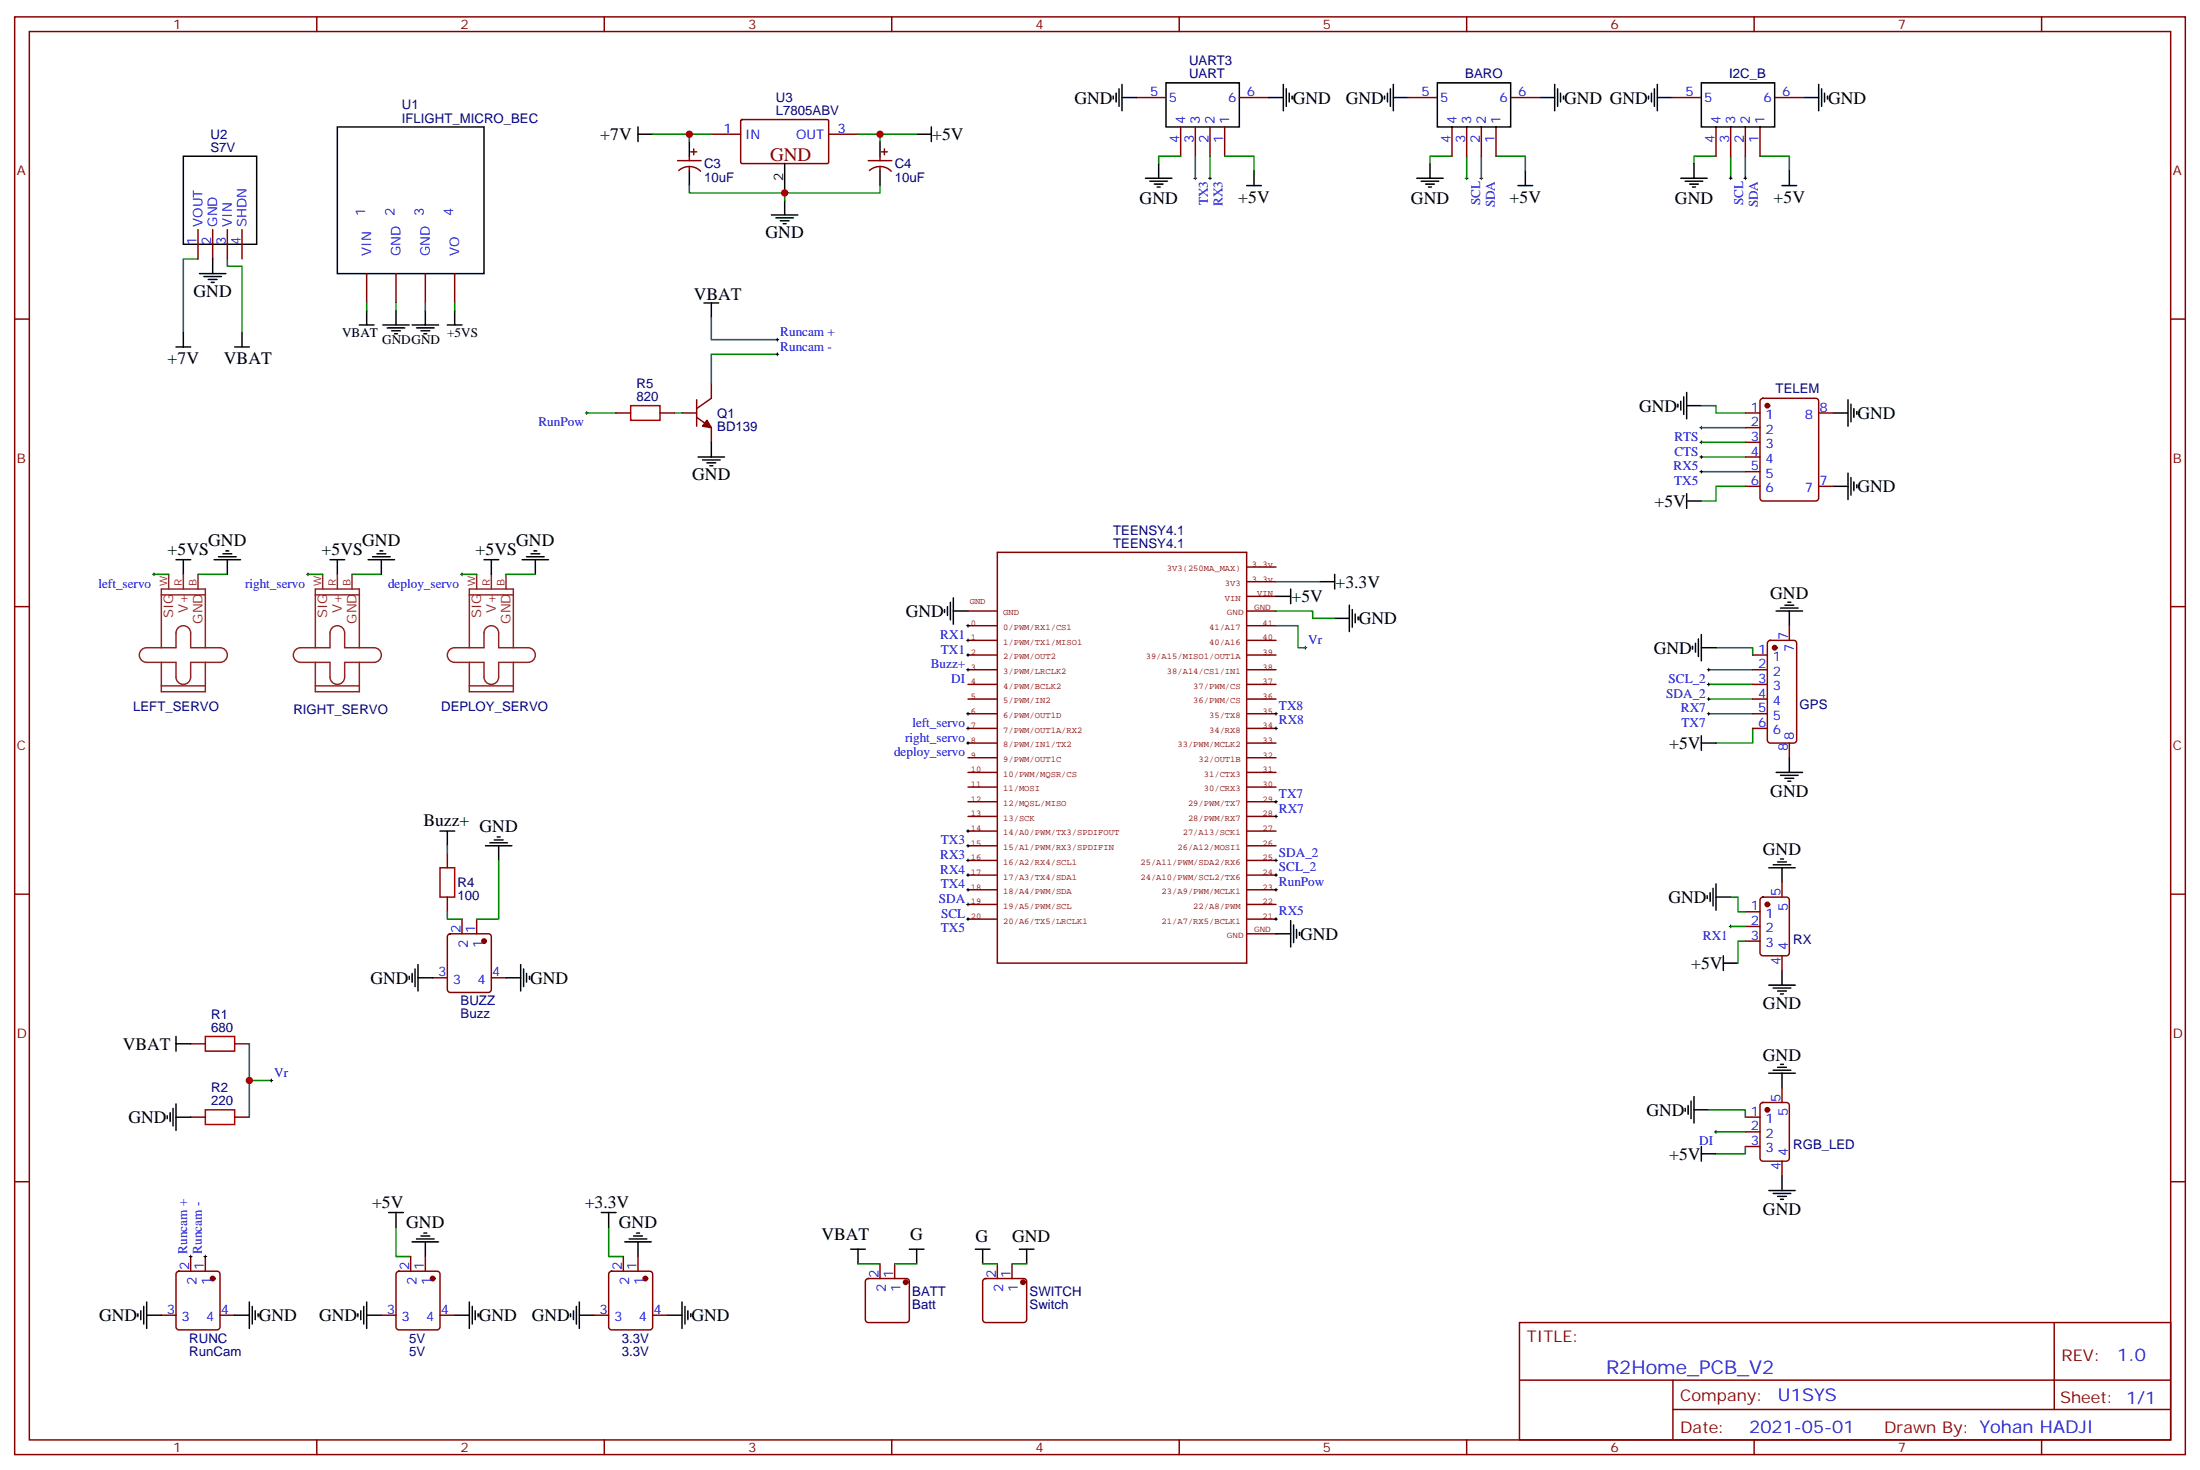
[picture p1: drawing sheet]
<svg xmlns="http://www.w3.org/2000/svg" width="529mm" height="353mm" viewBox="0 0 529 353" stroke-linecap="round" stroke-linejoin="round" font-family="sans-serif">
<g fill="none" stroke="#870000" stroke-width=".35">
<path d="M3.5 4.1h522.1v345.7h-522.1zM7.1 7.6h515v338.7h-515zM76.2 4.1v3.5M145.3 4.1v3.5M214.5 4.1v3.5M283.6 4.1v3.5M352.8 4.1v3.5M421.9 4.1v3.5M491.1 4.1v3.5M163 38.6h5.6M165.8 37.6v1M166.2 36.5h1.4"/>
<path d="M166.9 35.8v1.4M171.1 32.3h7.1M178.2 28.9l.3-.1h20.6l.2 .3v10.1l-.3 .1h-20.7l-.1-.3zM199.3 32.3h7.1M208.8 38.6h5.7M211.7 37.6v1M212 36.5h1.4M212.7 35.8v1.4M273.4 23.5h7.1M284 30.5v7.1M287.5 30.5v7.1M291 30.5v7.1"/>
<path d="M294.6 30.5v7.1M298.1 23.5h7.1M338.7 23.5h7M349.2 30.5v7.1M352.8 30.5v7.1M356.3 30.5v7.1M359.8 30.5v7.1M363.4 23.5h7M402.2 23.5h7M412.7 30.5v7.1M416.3 30.5v7.1M419.8 30.5v7.1"/>
<path d="M423.3 30.5v7.1M426.9 23.5h7M47.6 55.2v7.1M51.2 55.2v7.1M54.7 55.2v7.1M58.2 55.2v7.1M163.3 41a3.8 3.8 0 0 1 5.2 .2M165.8 40v1.1M209.1 41a3.8 3.8 0 0 1 5.3 .2M211.7 40v1.1M3.5 76.7h3.6M88.2 65.8v7"/>
<path d="M95.2 65.8v7M102.3 65.8v7M109.4 65.8v7M522.1 76.7h3.5M148.2 99.3h3.5M158.7 99.3h3.6M164 99.3h3.6M167.6 96.1v6.4M171.1 92.3v3.5l-3.5 2.4M419.8 99.3h3.5M423.6 96l.4-.2h12.7a.71 .71 0 0 1 .7 .7v23.3a.76 .76 0 0 1-.7 .7h-12.7a.76 .76 0 0 1-.7-.7v-23.3zM437.4 99.3h3.6"/>
<path d="M167.6 100.4l3.5 2.4v3.6M419.8 102.8h3.5M419.8 106.4h3.5M419.8 109.9h3.5M419.8 113.4h3.5M419.8 116.9h3.5M437.4 116.9h3.6M3.5 145.9h3.6M299.9 146.9h7M421.6 157.5h3.5M425.3 154.2l.5-.2h5.6a.71 .71 0 0 1 .8 .7v23.3a.76 .76 0 0 1-.8 .7h-5.6a.76 .76 0 0 1-.7-.7v-23.3zM430.4 150.5v3.5"/>
<path d="M522.1 145.9h3.5M421.6 161h3.5M421.6 164.6h3.5M421.6 168.1h3.5M421.6 171.6h3.5M421.6 175.2h3.5M430.4 178.7v3.5M3.5 215h3.6M107.6 205.1v3.6M107.6 215.7v3.6M419.8 219.3h3.5M423.6 215.9l.4-.2h5.7a.71 .71 0 0 1 .7 .7v12.7a.76 .76 0 0 1-.7 .7h-5.7a.76 .76 0 0 1-.7-.7v-12.7z"/>
<path d="M428.6 212.2v3.5M522.1 215h3.5M104.1 235.1h3.5M107.8 224.7l.5-.2h9.2a.71 .71 0 0 1 .7 .7v12.7a.76 .76 0 0 1-.7 .8h-9.2a.76 .76 0 0 1-.7-.8v-12.7zM111.1 221v3.5M114.7 221v3.5M118.2 235.1h3.5M299.9 224.5h7M419.8 222.8h3.5M419.8 226.3h3.5M428.6 229.8v3.6M45.9 251h3.5"/>
<path d="M56.4 251h3.6M45.9 268.6h3.5M56.4 268.6h3.6M419.8 268.6h3.5M419.8 272.2h3.5M419.8 275.7h3.5M423.6 265.3l.4-.2h5.7a.71 .71 0 0 1 .7 .7v12.7a.76 .76 0 0 1-.7 .7h-5.7a.76 .76 0 0 1-.7-.7v-12.7zM428.6 261.6v3.5M428.6 279.2v3.6M3.5 284.2h3.6M522.1 284.2h3.5M38.8 316.3h3.5"/>
<path d="M42.6 305.9l.4-.2h9.2a.71 .71 0 0 1 .7 .7v12.7a.76 .76 0 0 1-.7 .7h-9.2a.76 .76 0 0 1-.7-.7v-12.7zM45.9 302.2v3.5M49.4 302.2v3.5M52.9 316.3h3.5M91.7 316.3h3.5M95.5 305.9l.5-.2h9.1a.71 .71 0 0 1 .7 .7v12.7a.76 .76 0 0 1-.7 .7h-9.1a.76 .76 0 0 1-.8-.7v-12.7zM98.8 302.2v3.5M102.3 302.2v3.5M105.8 316.3h3.6M142.9 316.3h3.5M146.6 305.9l.5-.2h9.2a.71 .71 0 0 1 .7 .7v12.7a.76 .76 0 0 1-.7 .7h-9.2a.76 .76 0 0 1-.7-.7v-12.7zM149.9 302.2v3.5"/>
<path d="M153.5 302.2v3.5M157 316.3h3.5M208.4 307.7l.4-.3h9.2a.71 .71 0 0 1 .7 .8v9.1a.76 .76 0 0 1-.7 .7h-9.2a.76 .76 0 0 1-.7-.7v-9.1zM211.7 303.9v3.5M215.2 303.9v3.5M236.6 307.7l.5-.3h9.1a.71 .71 0 0 1 .7 .8v9.1a.76 .76 0 0 1-.7 .7h-9.1a.76 .76 0 0 1-.7-.7v-9.1zM239.9 303.9v3.5M243.4 303.9v3.5M365.5 318h156.6v28.3h-156.6zM494.1 318.1v20.8M365.5 331.9h156.5M402.4 338.9h119.6"/>
<path d="M402.4 331.9v14.1M76.2 346.3v3.5M145.3 346.3v3.5M214.5 346.3v3.5M283.6 346.3v3.5M352.8 346.3v3.5M421.9 346.3v3.5M491.1 346.3v3.5"/>
</g>
<g fill="none" stroke="#000" stroke-width=".35">
<path d="M280.5 19.9h17.6v10.6h-17.6zM345.7 19.9h17.7v10.6h-17.7zM409.2 19.9h17.7v10.6h-17.7zM44.1 37.6h17.6v21.1h-17.6zM81.1 30.5h35.3v35.3h-35.3zM153.5 32.3h3.5M153.5 30.5v3.5M165.8 34v3.6M188.7 39.3v7.1M211.7 34v3.6M220.5 32.3h3.5M224 30.5v3.5"/>
<path d="M267.8 23.1v.7M268.5 22.4v2.1M269.2 21.3v4.3M269.9 23.5h3.5M269.9 20.3v6.3M278.7 39.3v3.6M305.2 23.5h3.5M308.7 20.3v6.3M309.4 21.3v4.3M310.1 22.4v2.1M310.8 23.1v.7M333 23.1v.7"/>
<path d="M333.7 22.4v2.1M334.4 21.3v4.3M335.1 23.5h3.6M335.1 20.3v6.3M344 39.3v3.6M370.4 23.5h3.5M373.9 20.3v6.3M374.6 21.3v4.3M375.4 22.4v2.1M376.1 23.1v.7M396.5 23.1v.7M397.2 22.4v2.1"/>
<path d="M397.9 21.3v4.3M398.6 23.5h3.6M398.6 20.3v6.3M407.5 39.3v3.6M433.9 23.5h3.5M437.4 20.3v6.3M438.1 21.3v4.3M438.9 22.4v2.1M439.6 23.1v.7M165.8 41.1v3.5M185.6 51.7h6.3M186.6 52.4h4.3"/>
<path d="M187.7 53.1h2.1M188.4 53.8h.7M188.7 48.2v3.5M211.7 41.1v3.5M275.5 42.9h6.4M276.6 43.6h4.2M277.6 44.3h2.2M278.3 45h.7M299.9 44.6h3.5M301.6 41.1v3.5M340.8 42.9h6.3M341.8 43.6h4.3"/>
<path d="M342.9 44.3h2.1M343.6 45h.7M365.1 44.6h3.6M366.9 41.1v3.5M404.3 42.9h6.3M405.3 43.6h4.3M406.4 44.3h2.1M407.1 45h.7M428.6 44.6h3.6M430.4 41.1v3.5M44.1 79.9v3.5M48 65.8h6.3"/>
<path d="M49 66.5h4.3M50.1 67.2h2.1M50.8 67.9h.7M51.2 62.3v3.5M58.2 79.9v3.5M86.4 78.1h3.6M88.2 74.6v3.5M92.1 78.1h6.3M93.1 78.8h4.3M94.2 79.6h2.1M95.2 74.6v3.5M99.1 78.1h6.4"/>
<path d="M100.2 78.8h4.2M101.2 79.6h2.2M102.3 74.6v3.5M107.6 78.1h3.5M109.4 74.6v3.5M169.3 72.8h3.6M171.1 72.8v3.6M42.3 83.4h3.6M56.4 83.4h3.6M94.9 80.3h.7M102 80.3h.7M403.6 97.2v.7"/>
<path d="M404.3 96.5v2.1M405 95.4v4.3M405.7 97.5h3.5M405.7 94.4v6.3M441 99.3h3.5M444.5 96.1v6.4M445.2 97.2v4.2M445.9 98.2v2.2M446.6 99v.7M167.9 109.9h6.4M169 110.6h4.2M170 111.3h2.2"/>
<path d="M170.7 112h.7M171.1 106.4v3.5M405.7 118.7v3.5M441 116.9h3.5M444.5 113.8v6.3M445.2 114.8v4.3M445.9 115.9v2.1M446.6 116.6v.7M42.3 134.6h3.6M44.1 134.6v3.5M51.5 134.6h6.4M52.6 133.9h4.2"/>
<path d="M53.6 133.2h2.1M54.3 132.5h.7M54.7 134.6v3.5M79.4 134.6h3.5M81.1 134.6v3.5M88.5 134.6h6.4M89.6 133.9h4.2M90.7 133.2h2.1M91.4 132.5h.7M91.7 134.6v3.5M116.4 134.6h3.5M118.2 134.6v3.5"/>
<path d="M125.6 134.6h6.3M126.6 133.9h4.3M127.7 133.2h2.1M128.4 132.5h.7M128.8 134.6v3.5M317.5 139.9h3.5M321 138.1v3.5M405.7 120.5h3.5M227.2 146.6v.7M227.9 145.9v2.1M228.6 144.8v4.2M229.3 146.9h3.5"/>
<path d="M229.3 143.8v6.3M306.9 143.4h3.5M310.4 141.6v3.6M321 148.7h3.6M324.6 145.5v6.4M325.3 146.6v4.2M326 147.6v2.2M326.7 148.3v.7M407.1 155.4v.7M407.8 154.7v2.1M408.5 153.6v4.3M409.2 152.6v6.3"/>
<path d="M409.2 155.8h3.5M427.2 146.9h6.4M428.3 146.2h4.2M429.3 145.5h2.1M430 144.8h.7M430.4 146.9v3.6M409.2 178.7h3.5M409.2 176.9v3.5M105.8 199.8h3.6M107.6 199.8v3.6M427.2 185.7h6.4M428.3 186.4h4.2"/>
<path d="M429.3 187.1h2.1M430 187.9h.7M430.4 182.2v3.5M116.8 203.4h6.3M117.8 202.7h4.3M118.9 202h2.1M119.6 201.3h.7M119.9 203.4v3.5M410.6 215.4v.7M411.3 214.7v2.1M412 213.6v4.2M412.7 215.7h3.6"/>
<path d="M412.7 212.5v6.4M425.4 208.7h6.4M426.5 208h4.2M427.6 207.3h2.1M428.3 206.6h.7M428.6 208.7v3.5M98.4 234.8v.7M99.1 234.1v2.1M99.8 233v4.2M100.5 235.1h3.6M100.5 232v6.3M121.7 235.1h3.5"/>
<path d="M125.2 232v6.3M125.9 233v4.2M126.6 234.1v2.1M127.4 234.8v.7M306.9 224.5h3.5M310.4 221.4v6.3M311.1 222.4v4.3M311.9 223.5v2.1M312.6 224.2v.7M414.5 231.6h3.5M414.5 229.8v3.6M425.4 236.9h6.4"/>
<path d="M426.5 237.6h4.2M427.6 238.3h2.1M428.3 239h.7M428.6 233.4v3.5M42.3 249.2v3.6M42.3 251h3.6M425.4 258.1h6.4M426.5 257.4h4.2M427.6 256.6h2.1M428.3 255.9h.7M428.6 258.1v3.5M40.2 268.3v.7"/>
<path d="M40.9 267.6v2.1M41.6 266.5v4.3M42.3 268.6h3.6M42.3 265.5v6.3M405.3 266.5v.7M406 265.8v2.1M406.8 264.8v4.2M407.5 266.9h3.5M407.5 263.7v6.4M409.2 275.7v3.5M409.2 277.5h3.5M93.5 291.6h3.5"/>
<path d="M95.2 291.6v3.5M99.1 298.6h6.4M100.2 297.9h4.2M101.2 297.2h2.2M102 296.5h.7M102.3 298.6v3.6M144.6 291.6h3.6M146.4 291.6v3.5M150.3 298.6h6.3M151.3 297.9h4.3M152.4 297.2h2.1M153.1 296.5h.7"/>
<path d="M153.5 298.6v3.6M425.4 286.3h6.4M426.5 287h4.2M427.6 287.7h2.1M428.3 288.4h.7M428.6 282.8v3.5M33.2 315.9v.7M33.9 315.2v2.1M34.6 314.1v4.3M35.3 316.3h3.5M35.3 313.1v6.3M56.4 316.3h3.6"/>
<path d="M60 313.1v6.3M60.7 314.1v4.3M61.4 315.2v2.1M62.1 315.9v.7M86.1 315.9v.7M86.8 315.2v2.1M87.5 314.1v4.3M88.2 316.3h3.5M88.2 313.1v6.3M109.4 316.3h3.5M112.9 313.1v6.3M113.6 314.1v4.3"/>
<path d="M114.3 315.2v2.1M115 315.9v.7M137.2 315.9v.7M137.9 315.2v2.1M138.6 314.1v4.3M139.3 316.3h3.6M139.3 313.1v6.3M160.5 316.3h3.5M164 313.1v6.3M164.7 314.1v4.3M165.5 315.2v2.1M166.2 315.9v.7"/>
<path d="M204.6 300.4h3.5M206.4 300.4v3.5M218.7 300.4h3.5M220.5 300.4v3.5M234.6 300.4h3.5M236.4 300.4v3.5M245.2 300.4h3.5M246.9 300.4v3.5"/>
</g>
<g fill="none" stroke="#008700" stroke-width=".35">
<path d="M157 32.3h14.1M165.8 32.3v1.7M206.4 32.3h14.1M211.7 32.3v1.7M284 37.6h-5.3v1.7M287.5 37.6v5.3M291 37.6v5.3M294.6 37.6h7v3.5M349.2 37.6h-5.2v1.7M352.8 37.6v5.3M356.3 37.6v5.3M359.8 37.6h7.1v3.5"/>
<path d="M412.7 37.6h-5.2v1.7M416.3 37.6v5.3M419.8 37.6v5.3M423.3 37.6h7.1v3.5M165.8 44.6v1.8h22.9v1.8M211.7 44.6v1.8h-23M47.6 62.3h-3.5v17.6M54.7 62.3v1.7h3.5v15.9M88.2 72.8v1.8M95.2 72.8v1.8M102.3 72.8v1.8M109.4 72.8v1.8"/>
<path d="M171.1 76.4v5.3h15.9M141.1 99.3h7.1M162.3 99.3h1.7M187 85.2h-15.9v7.1M409.2 97.5h3.5v1.8h7.1M409.2 102.8h10.6M409.2 106.4h10.6M409.2 109.9h10.6M409.2 113.4h10.6M419.8 116.9h-7.1v3.6h-3.5M37 138.1h3.6M47.6 138.1h7.1"/>
<path d="M74.1 138.1h3.5M84.7 138.1h7M111.1 138.1h3.6M121.7 138.1h7.1M306.9 139.9h10.6M306.9 146.9h8.8v1.8h5.3M306.9 150.5h5.3v5.3h1.8M412.7 155.8h8.9v1.7M411 171.6h10.6M411 168.1h10.6M411 164.6h10.6M411 161h10.6"/>
<path d="M421.6 175.2v3.5h-8.9M107.6 219.3v1.7h3.5M107.6 203.4v1.7M119.9 206.9v14.1h-5.2M416.3 215.7h1.7v3.6h1.8M416.3 222.8h3.5M419.8 226.3h-1.8v5.3M60 251v17.6M60 259.8h5.3M411 266.9h8.8v1.7M412.7 272.2h7.1M419.8 275.7v1.8h-7.1"/>
<path d="M95.2 295.1v7.1h3.6M146.4 295.1v7.1h3.5M206.4 303.9h5.3M215.2 303.9h5.3M236.4 303.9h3.5M243.4 303.9h3.5"/>
</g>
<g fill="none" stroke="#8c2424" stroke-width=".35">
<path d="M40.6 138.1v3.5M44.1 138.1v3.5M47.6 138.1v3.5M77.6 138.1v3.5M81.1 138.1v3.5M84.7 138.1v3.5M114.7 138.1v3.5M118.2 138.1v3.5M121.7 138.1v3.5M34 156.3l.8-.5h.5h7v-3.6a1.76 1.76 0 0 1 1.8-1.7 1.76 1.76 0 0 1 1.8 1.7v3.6h7a1.76 1.76 0 0 1 1.8 1.7 1.76 1.76 0 0 1-1.8 1.8h-7v3.5a1.76 1.76 0 0 1-1.8 1.8 1.76 1.76 0 0 1-1.8-1.8v-3.5h-7a1.76 1.76 0 0 1-1.7-1.1 1.76 1.76 0 0 1 .4-1.9zM38.8 159.3v7h10.6v-7M38.8 155.8v-14.2h10.6v14.2"/>
<path d="M38.8 143.1h10.6M71.1 156.3l.8-.5h.4h7.1v-3.6a1.76 1.76 0 0 1 1.7-1.7 1.76 1.76 0 0 1 1.8 1.7v3.6h7.1a1.76 1.76 0 0 1 1.7 1.7 1.76 1.76 0 0 1-1.7 1.8h-7.1v3.5a1.76 1.76 0 0 1-1.8 1.8 1.76 1.76 0 0 1-1.7-1.8v-3.5h-7.1a1.76 1.76 0 0 1-1.6-1.1 1.76 1.76 0 0 1 .4-1.9zM75.8 159.3v7h10.6v-7M75.8 155.8v-14.2h10.6v14.2M75.8 143.1h10.6M108.1 156.3l.8-.5h.5h7v-3.6a1.76 1.76 0 0 1 1.8-1.7 1.76 1.76 0 0 1 1.7 1.7v3.6h7.1a1.76 1.76 0 0 1 1.8 1.7 1.76 1.76 0 0 1-1.8 1.8h-7.1v3.5a1.76 1.76 0 0 1-1.7 1.8 1.76 1.76 0 0 1-1.8-1.8v-3.5h-7a1.76 1.76 0 0 1-1.7-1.1 1.76 1.76 0 0 1 .4-1.9zM112.9 155.8v-14.2h10.6v14.2M112.9 159.3v7h10.6v-7M112.9 143.1h10.6M38.8 164.9h10.6M75.8 164.9h10.6M112.9 164.9h10.6"/>
</g>
<g fill="none" stroke="#000" stroke-width=".24">
<path d="M287.2 42.9h.7M287.5 42.5v.7M290.7 42.9h.7M291 42.5v.7M352.4 42.9h.7M352.8 42.5v.7M356 42.9h.7M356.3 42.5v.7M415.9 42.9h.7M416.3 42.5v.7M419.5 42.9h.7M419.8 42.5v.7"/>
<path d="M140.8 99.3h.7M141.1 99v.7M186.6 81.7h.7M186.6 85.2h.7M187 81.3v.7M187 84.8v.7M408.9 102.8h.7M408.9 106.4h.7M408.9 109.9h.7M408.9 113.4h.7M409.2 102.5v.7M409.2 106v.7"/>
<path d="M409.2 109.5v.7M409.2 113.1v.7M36.7 138.1h.7M37 137.8v.7M73.7 138.1h.7M74.1 137.8v.7M110.8 138.1h.7M111.1 137.8v.7M232.5 154h.7M232.5 150.5h.7M232.5 157.5h.7M232.8 150.1v.7"/>
<path d="M232.8 153.6v.7M232.8 157.2v.7M313.6 155.8h.7M314 155.4v.7M232.5 175.2h.7M232.5 171.6h.7M232.5 161h.7M232.5 178.7h.7M232.8 160.7v.7M232.8 171.3v.7M232.8 174.8v.7M232.8 178.3v.7"/>
<path d="M306.6 175.2h.7M306.6 171.6h.7M306.9 171.3v.7M306.9 174.8v.7M410.6 171.6h.7M410.6 161h.7M410.6 168.1h.7M410.6 164.6h.7M411 160.7v.7M411 164.2v.7M411 167.7v.8M411 171.3v.7"/>
<path d="M232.5 199.8h.7M232.8 199.5v.7M306.6 196.3h.7M306.6 192.8h.7M306.9 192.4v.7M306.9 196v.7M232.5 210.4h.7M232.5 206.9h.7M232.5 214h.7M232.5 217.5h.7M232.5 203.4h.7M232.8 203v.7"/>
<path d="M232.8 206.6v.7M232.8 210.1v.7M232.8 213.6v.7M232.8 217.1v.7M306.6 210.4h.7M306.6 206.9h.7M306.6 214h.7M306.9 206.6v.7M306.9 210.1v.7M306.9 213.6v.7M232.5 221h.7M232.8 220.7v.7"/>
<path d="M306.6 221h.7M306.9 220.7v.7M415.9 222.8h.7M416.3 222.4v.7M64.9 259.8h.7M65.3 259.5v.7M412.4 272.2h.7M412.7 271.8v.7M45.5 302.2h.7M45.9 301.8v.7M49 302.2h.7M49.4 301.8v.7"/>
</g>
<g fill="none" stroke="#850000" stroke-width=".35">
<path d="M239.9 132.8h60v98.8h-60zM299.9 139.9h7M299.9 136.3h7M232.8 150.5h7.1M232.8 154h7.1M232.8 157.5h7.1M232.8 146.9h7.1M299.9 150.5h7M299.9 154h7M299.9 157.5h7M299.9 143.4h7M232.8 161h7.1"/>
<path d="M232.8 178.7h7.1M232.8 175.2h7.1M232.8 171.6h7.1M232.8 168.1h7.1M232.8 164.6h7.1M299.9 161h7M299.9 178.7h7M299.9 175.2h7M299.9 171.6h7M299.9 168.1h7M299.9 164.6h7M232.8 185.7h7.1"/>
<path d="M232.8 189.3h7.1M232.8 192.8h7.1M232.8 196.3h7.1M232.8 199.8h7.1M232.8 182.2h7.1M299.9 185.7h7M299.9 189.3h7M299.9 192.8h7M299.9 196.3h7M299.9 199.8h7M299.9 182.2h7M232.8 203.4h7.1"/>
<path d="M232.8 206.9h7.1M232.8 210.4h7.1M232.8 214h7.1M232.8 217.5h7.1M299.9 203.4h7M299.9 206.9h7M299.9 210.4h7M299.9 214h7M299.9 217.5h7M232.8 221h7.1M299.9 221h7"/>
</g>
<path d="M151.7 97.5h7v3.6h-7zM105.8 208.7h3.6v7h-3.6zM49.4 249.2h7v3.6h-7zM49.4 266.9h7v3.5h-7z" fill="none" stroke="#a10000" stroke-width=".35"/>
<g fill="#870000" stroke="#870000" stroke-width=".35">
<path d="M170 101.1l1.1 1.7-2.1-.3z"/>
<circle cx="51.2" cy="307.4" r=".53"/>
<circle cx="104.1" cy="307.4" r=".53"/>
<circle cx="155.2" cy="307.4" r=".53"/>
<circle cx="217.8" cy="308.3" r=".53"/>
<circle cx="246.1" cy="308.3" r=".53"/>
<circle cx="116.4" cy="226.3" r=".53"/>
<circle cx="425.1" cy="97.5" r=".53"/>
<circle cx="426.9" cy="155.8" r=".53"/>
<circle cx="425.1" cy="217.5" r=".53"/>
<circle cx="425.1" cy="266.9" r=".53"/>
</g>
<g fill="#c00">
<circle cx="165.8" cy="32.3" r=".88"/>
<circle cx="211.7" cy="32.3" r=".88"/>
<circle cx="188.7" cy="46.4" r=".88"/>
<circle cx="60" cy="259.8" r=".88"/>
</g>
<text font-size="4.6" fill="#800" x="185.2" y="38.6">GND</text>
<text font-size="4.6" fill="#00f" x="386.3" y="330.4">R2Home_PCB_V2</text>
<g font-size="4.2">
<text x="258.4" y="25">GND</text>
<text x="311" y="25">GND</text>
<text x="323.7" y="25">GND</text>
<text x="376.2" y="25">GND GND</text>
<text x="439.7" y="25">GND</text>
<text x="144.4" y="33.7">+7V</text>
<text x="224.2" y="33.7">+5V</text>
<text x="274.1" y="49.1">GND</text>
<text x="297.9" y="48.7">+5V</text>
<text x="339.4" y="49.1">GND</text>
<text x="363.1" y="48.8">+5V</text>
<text x="402.9" y="49.1">GND</text>
<text x="426.6" y="48.7">+5V</text>
<text x="184.1" y="57.3">GND</text>
<text x="46.6" y="71.4">GND</text>
<text x="166.9" y="72.1">VBAT</text>
<text x="40.3" y="87.5">+7V</text>
<text x="53.9" y="87.5">VBAT</text>
<text x="394.2" y="99">GND</text>
<text x="446.8" y="100.8">GND</text>
<text x="166.5" y="115.5">GND</text>
<text x="446.8" y="118.4">GND</text>
<text x="398" y="121.9">+5V</text>
<text x="50.1" y="131.4">GND</text>
<text x="87.1" y="131.4">GND</text>
<text x="124.2" y="131.4">GND</text>
<text x="40.3" y="133.5">+5VS</text>
<text x="77.4" y="133.5">+5VS</text>
<text x="114.4" y="133.5">+5VS</text>
<text x="321.2" y="141.3">+3.3V</text>
<text x="425.8" y="143.9">GND</text>
<text x="217.8" y="148.3">GND</text>
<text x="310.6" y="144.8">+5V</text>
<text x="326.8" y="150.1">GND</text>
<text x="397.8" y="157.2">GND</text>
<text x="401.5" y="180.1">+5V</text>
<text x="425.8" y="191.6">GND</text>
<text x="101.8" y="198.7">Buzz+</text>
<text x="115.4" y="200.1">GND</text>
<text x="424" y="205.7">GND</text>
<text x="401.3" y="217.1">GND</text>
<text x="312.7" y="226">GND</text>
<text x="406.8" y="233">+5V</text>
<text x="89.1" y="236.5">GND</text>
<text x="127.5" y="236.5">GND</text>
<text x="424" y="242.7">GND</text>
<text x="29.5" y="252.5">VBAT</text>
<text x="424" y="255.1">GND</text>
<text x="396" y="268.3">GND</text>
<text x="30.9" y="270">GND</text>
<text x="401.5" y="278.9">+5V</text>
<text x="89.5" y="290.5">+5V</text>
<text x="140.6" y="290.5">+3.3V</text>
<text x="424" y="292.1">GND</text>
<text x="97.7" y="295.4">GND</text>
<text x="148.9" y="295.4">GND</text>
<text x="197.6" y="298.3">VBAT</text>
<text x="219" y="298.3">G</text>
<text x="234.6" y="298.6">G</text>
<text x="243.4" y="298.6">GND</text>
<text x="23.8" y="317.7">GND</text>
<text x="62.3" y="317.7">GND</text>
<text x="76.7" y="317.7">GND</text>
<text x="115.2" y="317.7">GND</text>
<text x="127.9" y="317.7">GND</text>
<text x="166.3" y="317.7">GND</text>
</g>
<g font-size="4.2" fill="#00f">
<text x="509.3" y="327.3">1.0</text>
<text x="427.7" y="336.9">U1SYS</text>
<text x="420.7" y="344.7">2021-05-01</text>
</g>
<g font-size="3.9" fill="#800">
<text x="367.2" y="322.6">TITLE:</text>
<text x="495.9" y="327.3">REV:</text>
<text x="404.1" y="336.8">Company:</text>
<text x="495.5" y="337.4">Sheet: 1/1</text>
<text x="404.1" y="344.5">Date:</text>
<text x="453.2" y="344.6">Drawn By: Yohan HADJI</text>
</g>
<g font-size="3.2" fill="#800">
<text x="41.6" y="7.1">1</text>
<text x="110.8" y="7.1">2</text>
<text x="179.9" y="7.1">3</text>
<text x="249.1" y="7.1">4</text>
<text x="318.2" y="7.1">5</text>
<text x="387.3" y="7.1">6</text>
<text x="456.5" y="7.1">7</text>
<text x="4.1" y="42.2">A</text>
<text x="522.6" y="42.2">A</text>
<text x="4.1" y="111.3">B</text>
<text x="522.6" y="111.3">B</text>
<text x="4.1" y="180.4">C</text>
<text x="522.6" y="180.4">C</text>
<text x="4.1" y="249.6">D</text>
<text x="522.6" y="249.6">D</text>
<text x="41.6" y="349.2">1</text>
<text x="110.8" y="349.2">2</text>
<text x="179.9" y="349.2">3</text>
<text x="249.1" y="349.2">4</text>
<text x="318.2" y="349.2">5</text>
<text x="387.3" y="349.2">6</text>
<text x="456.5" y="349.2">7</text>
</g>
<g font-size="3.2" fill="#000080">
<text x="286" y="15.6">UART3</text>
<text x="286" y="18.9">UART</text>
<text x="352.4" y="18.9">BARO</text>
<text x="415.9" y="18.9">I2C_B</text>
<text x="96.7" y="29.5">IFLIGHT_MICRO_BEC</text>
<text x="96.7" y="26.3">U1</text>
<text x="186.6" y="27.7">L7805ABV</text>
<text x="186.6" y="24.5">U3</text>
<text x="50.6" y="33.5">U2</text>
<text x="50.6" y="36.5">S7V</text>
<text x="169.3" y="40.5">C3</text>
<text x="215.2" y="40.5">C4</text>
<text x="169.3" y="43.7">10uF</text>
<text x="215.2" y="43.7">10uF</text>
<text x="153.1" y="93.3">R5</text>
<text x="427.1" y="94.6">TELEM</text>
<text x="153.1" y="96.5">820</text>
<text x="172.5" y="100.5">Q1</text>
<text x="172.5" y="103.7">BD139</text>
<text x="267.8" y="131.8">TEENSY4.1</text>
<text x="267.8" y="128.7">TEENSY4.1</text>
<text x="32" y="171">LEFT_SERVO</text>
<text x="70.6" y="171.6">RIGHT_SERVO</text>
<text x="106.1" y="171">DEPLOY_SERVO</text>
<text x="432.9" y="170.6">GPS</text>
<text x="110.1" y="213.3">R4</text>
<text x="110.1" y="216.5">100</text>
<text x="431.3" y="227">RX</text>
<text x="50.8" y="244.9">R1</text>
<text x="110.8" y="244.9">Buzz</text>
<text x="110.8" y="241.7">BUZZ</text>
<text x="50.8" y="248.2">680</text>
<text x="50.8" y="262.6">R2</text>
<text x="50.8" y="265.8">220</text>
<text x="431.3" y="276.4">RGB_LED</text>
<text x="219.4" y="311.7">BATT</text>
<text x="247.6" y="311.7">SWITCH</text>
<text x="219.4" y="314.9">Batt</text>
<text x="247.6" y="314.9">Switch</text>
<text x="45.5" y="322.8">RUNC</text>
<text x="98.4" y="322.8">5V</text>
<text x="149.6" y="322.8">3.3V</text>
<text x="45.5" y="326">RunCam</text>
<text x="98.4" y="326">5V</text>
<text x="149.6" y="326">3.3V</text>
</g>
<g font-size="3.2" fill="#00f">
<text x="276.7" y="23.1">5</text>
<text x="299.9" y="23.1">6</text>
<text x="341.9" y="23.1">5</text>
<text x="365.1" y="23.1">6</text>
<text x="405.4" y="23.1">5</text>
<text x="428.6" y="23.1">6</text>
<text x="281.2" y="24.5">5</text>
<text x="285" y="29.8" transform="rotate(-90 285 29.8)">4</text>
<text x="288.6" y="29.8" transform="rotate(-90 288.6 29.8)">3</text>
<text x="292.1" y="29.8" transform="rotate(-90 292.1 29.8)">2</text>
<text x="295.4" y="24.5">6</text>
<text x="295.6" y="29.8" transform="rotate(-90 295.6 29.8)">1</text>
<text x="346.4" y="24.5">5</text>
<text x="350.3" y="29.8" transform="rotate(-90 350.3 29.8)">4</text>
<text x="353.8" y="29.8" transform="rotate(-90 353.8 29.8)">3</text>
<text x="357.4" y="29.8" transform="rotate(-90 357.4 29.8)">2</text>
<text x="360.6" y="24.5">6</text>
<text x="360.9" y="29.8" transform="rotate(-90 360.9 29.8)">1</text>
<text x="409.9" y="24.5">5</text>
<text x="413.8" y="29.8" transform="rotate(-90 413.8 29.8)">4</text>
<text x="417.3" y="29.8" transform="rotate(-90 417.3 29.8)">3</text>
<text x="420.9" y="29.8" transform="rotate(-90 420.9 29.8)">2</text>
<text x="424.1" y="24.5">6</text>
<text x="424.4" y="29.8" transform="rotate(-90 424.4 29.8)">1</text>
<text x="174" y="31.9">1</text>
<text x="179.2" y="33.3">IN</text>
<text x="191.5" y="33.3">OUT</text>
<text x="201.4" y="31.9">3</text>
<text x="283.6" y="34.3" transform="rotate(-90 283.6 34.3)">4</text>
<text x="287.2" y="34.3" transform="rotate(-90 287.2 34.3)">3</text>
<text x="290.7" y="34.3" transform="rotate(-90 290.7 34.3)">2</text>
<text x="294.2" y="34.3" transform="rotate(-90 294.2 34.3)">1</text>
<text x="348.9" y="34.3" transform="rotate(-90 348.9 34.3)">4</text>
<text x="352.4" y="34.3" transform="rotate(-90 352.4 34.3)">3</text>
<text x="356" y="34.3" transform="rotate(-90 356 34.3)">2</text>
<text x="359.5" y="34.3" transform="rotate(-90 359.5 34.3)">1</text>
<text x="412.4" y="34.3" transform="rotate(-90 412.4 34.3)">4</text>
<text x="415.9" y="34.3" transform="rotate(-90 415.9 34.3)">3</text>
<text x="419.5" y="34.3" transform="rotate(-90 419.5 34.3)">2</text>
<text x="423" y="34.3" transform="rotate(-90 423 34.3)">1</text>
<text x="87.8" y="51.9" transform="rotate(-90 87.8 51.9)">1</text>
<text x="94.9" y="51.9" transform="rotate(-90 94.9 51.9)">2</text>
<text x="102" y="51.9" transform="rotate(-90 102 51.9)">3</text>
<text x="109" y="51.9" transform="rotate(-90 109 51.9)">4</text>
<text x="290.5" y="49.4" transform="rotate(-90 290.5 49.4)">TX3</text>
<text x="294.1" y="49.5" transform="rotate(-90 294.1 49.5)">RX3</text>
<text x="356" y="49.3" transform="rotate(-90 356 49.3)">SCL</text>
<text x="359.6" y="49.9" transform="rotate(-90 359.6 49.9)">SDA</text>
<text x="419.3" y="49.3" transform="rotate(-90 419.3 49.3)">SCL</text>
<text x="422.8" y="49.9" transform="rotate(-90 422.8 49.9)">SDA</text>
<text x="47.3" y="59" transform="rotate(-90 47.3 59)">1</text>
<text x="48.7" y="54.5" transform="rotate(-90 48.7 54.5)">VOUT</text>
<text x="50.8" y="59" transform="rotate(-90 50.8 59)">2</text>
<text x="52.2" y="54.5" transform="rotate(-90 52.2 54.5)">GND</text>
<text x="54.3" y="59" transform="rotate(-90 54.3 59)">3</text>
<text x="55.7" y="54.5" transform="rotate(-90 55.7 54.5)">VIN</text>
<text x="57.9" y="59" transform="rotate(-90 57.9 59)">4</text>
<text x="59.3" y="54.5" transform="rotate(-90 59.3 54.5)">SHDN</text>
<text x="89.3" y="61.6" transform="rotate(-90 89.3 61.6)">VIN</text>
<text x="96.3" y="61.6" transform="rotate(-90 96.3 61.6)">GND</text>
<text x="103.4" y="61.6" transform="rotate(-90 103.4 61.6)">GND</text>
<text x="110.4" y="61.6" transform="rotate(-90 110.4 61.6)">VO</text>
<text x="187.7" y="80.8">Runcam +</text>
<text x="187.7" y="84.3">Runcam -</text>
<text x="421.1" y="99">1</text>
<text x="424.6" y="100.7">1</text>
<text x="434.1" y="100.7">8</text>
<text x="437.6" y="99">8</text>
<text x="129.5" y="102.5">RunPow</text>
<text x="402.7" y="106">RTS</text>
<text x="421.1" y="102.5">2</text>
<text x="421.1" y="106">3</text>
<text x="424.6" y="104.2">2</text>
<text x="424.6" y="107.8">3</text>
<text x="402.6" y="113.1">RX5</text>
<text x="402.7" y="109.5">CTS</text>
<text x="421.1" y="109.5">4</text>
<text x="421.1" y="113.1">5</text>
<text x="424.6" y="111.3">4</text>
<text x="402.7" y="116.6">TX5</text>
<text x="421.1" y="116.6">6</text>
<text x="424.6" y="114.8">5</text>
<text x="424.6" y="118.4">6</text>
<text x="434.1" y="118.4">7</text>
<text x="437.6" y="116.6">7</text>
<text x="23.7" y="141.3">left_servo</text>
<text x="58.9" y="141.3">right_servo</text>
<text x="93.3" y="141.3">deploy_servo</text>
<text x="226.2" y="153.6">RX1</text>
<text x="314.7" y="154.8">Vr</text>
<text x="430" y="154" transform="rotate(-90 430 154)">7</text>
<text x="223.9" y="160.7">Buzz+</text>
<text x="226.3" y="157.2">TX1</text>
<text x="422.9" y="157.2">1</text>
<text x="422.9" y="160.7">2</text>
<text x="426.4" y="158.9">1</text>
<text x="431.4" y="156.7" transform="rotate(-90 431.4 156.7)">7</text>
<text x="228.8" y="164.2">DI</text>
<text x="400.8" y="167.7">SDA_2</text>
<text x="401.3" y="164.2">SCL_2</text>
<text x="422.9" y="164.2">3</text>
<text x="422.9" y="167.7">4</text>
<text x="426.4" y="162.5">2</text>
<text x="426.4" y="166">3</text>
<text x="307.6" y="170.7">TX8</text>
<text x="404.3" y="171.3">RX7</text>
<text x="422.9" y="171.3">5</text>
<text x="426.4" y="169.5">4</text>
<text x="426.4" y="173">5</text>
<text x="217.7" y="178.3">right_servo</text>
<text x="219.5" y="174.8">left_servo</text>
<text x="307.6" y="174.2">RX8</text>
<text x="404.5" y="174.8">TX7</text>
<text x="422.9" y="174.8">6</text>
<text x="426.4" y="176.6">6</text>
<text x="431.4" y="178" transform="rotate(-90 431.4 178)">8</text>
<text x="215" y="181.9">deploy_servo</text>
<text x="430" y="180.7" transform="rotate(-90 430 180.7)">8</text>
<text x="307.6" y="191.9">TX7</text>
<text x="307.6" y="195.4">RX7</text>
<text x="226.3" y="203">TX3</text>
<text x="226.2" y="206.5">RX3</text>
<text x="307.6" y="209.5">SCL_2</text>
<text x="307.6" y="206">SDA_2</text>
<text x="226.2" y="210.1">RX4</text>
<text x="226.3" y="213.6">TX4</text>
<text x="307.6" y="213.1">RunPow</text>
<text x="428.3" y="215.5" transform="rotate(-90 428.3 215.5)">5</text>
<text x="225.8" y="217.1">SDA</text>
<text x="226.3" y="220.7">SCL</text>
<text x="307.6" y="220.1">RX5</text>
<text x="421.1" y="218.9">1</text>
<text x="424.6" y="220.7">1</text>
<text x="430" y="219" transform="rotate(-90 430 219)">5</text>
<text x="110.8" y="224.4" transform="rotate(-90 110.8 224.4)">2</text>
<text x="112.5" y="227.9" transform="rotate(-90 112.5 227.9)">2</text>
<text x="114.3" y="224.4" transform="rotate(-90 114.3 224.4)">1</text>
<text x="116.1" y="227.9" transform="rotate(-90 116.1 227.9)">1</text>
<text x="226.3" y="224.2">TX5</text>
<text x="409.6" y="226">RX1</text>
<text x="421.1" y="222.4">2</text>
<text x="421.1" y="226">3</text>
<text x="424.6" y="224.2">2</text>
<text x="424.6" y="227.7">3</text>
<text x="428.3" y="232" transform="rotate(-90 428.3 232)">4</text>
<text x="430" y="228.5" transform="rotate(-90 430 228.5)">4</text>
<text x="105.4" y="234.8">3</text>
<text x="108.9" y="236.5">3</text>
<text x="114.9" y="236.5">4</text>
<text x="118.4" y="234.8">4</text>
<text x="66" y="258.9">Vr</text>
<text x="421.1" y="268.3">1</text>
<text x="428.3" y="264.9" transform="rotate(-90 428.3 264.9)">5</text>
<text x="430" y="268.4" transform="rotate(-90 430 268.4)">5</text>
<text x="408.7" y="275.3">DI</text>
<text x="421.1" y="271.8">2</text>
<text x="421.1" y="275.3">3</text>
<text x="424.6" y="270.1">1</text>
<text x="424.6" y="273.6">2</text>
<text x="424.6" y="277.1">3</text>
<text x="428.3" y="281.4" transform="rotate(-90 428.3 281.4)">4</text>
<text x="430" y="277.9" transform="rotate(-90 430 277.9)">4</text>
<text x="45.5" y="305.5" transform="rotate(-90 45.5 305.5)">2 Runcam +</text>
<text x="49" y="305.5" transform="rotate(-90 49 305.5)">1 Runcam -</text>
<text x="98.4" y="305.5" transform="rotate(-90 98.4 305.5)">2</text>
<text x="102" y="305.5" transform="rotate(-90 102 305.5)">1</text>
<text x="149.6" y="305.5" transform="rotate(-90 149.6 305.5)">2</text>
<text x="153.1" y="305.5" transform="rotate(-90 153.1 305.5)">1</text>
<text x="47.3" y="309" transform="rotate(-90 47.3 309)">2</text>
<text x="50.8" y="309" transform="rotate(-90 50.8 309)">1</text>
<text x="100.2" y="309" transform="rotate(-90 100.2 309)">2</text>
<text x="103.7" y="309" transform="rotate(-90 103.7 309)">1</text>
<text x="151.3" y="309" transform="rotate(-90 151.3 309)">2</text>
<text x="154.9" y="309" transform="rotate(-90 154.9 309)">1</text>
<text x="211.3" y="307.3" transform="rotate(-90 211.3 307.3)">2</text>
<text x="213.1" y="310.8" transform="rotate(-90 213.1 310.8)">2</text>
<text x="214.8" y="307.3" transform="rotate(-90 214.8 307.3)">1</text>
<text x="216.6" y="310.8" transform="rotate(-90 216.6 310.8)">1</text>
<text x="239.5" y="307.3" transform="rotate(-90 239.5 307.3)">2</text>
<text x="241.3" y="310.8" transform="rotate(-90 241.3 310.8)">2</text>
<text x="243.1" y="307.3" transform="rotate(-90 243.1 307.3)">1</text>
<text x="244.8" y="310.8" transform="rotate(-90 244.8 310.8)">1</text>
<text x="40.1" y="315.9">3</text>
<text x="43.6" y="317.7">3</text>
<text x="49.6" y="317.7">4</text>
<text x="53.1" y="315.9">4</text>
<text x="93.1" y="315.9">3</text>
<text x="96.6" y="317.7">3</text>
<text x="102.5" y="317.7">4</text>
<text x="106" y="315.9">4</text>
<text x="144.2" y="315.9">3</text>
<text x="147.7" y="317.7">3</text>
<text x="153.7" y="317.7">4</text>
<text x="157.2" y="315.9">4</text>
</g>
<g font-size="3.2">
<text x="188.4" y="43.5" transform="rotate(-90 188.4 43.5)">2</text>
<text x="82.3" y="81">VBAT</text>
<text x="91.9" y="82.7">GNDGND</text>
<text x="107.6" y="81">+5VS</text>
</g>
<g font-size="3.2" fill="#8d2323">
<text x="41.6" y="148.7" transform="rotate(-90 41.6 148.7)">SIG</text>
<text x="45.2" y="147.5" transform="rotate(-90 45.2 147.5)">V+</text>
<text x="48.7" y="150" transform="rotate(-90 48.7 150)">GND</text>
<text x="78.7" y="148.7" transform="rotate(-90 78.7 148.7)">SIG</text>
<text x="82.2" y="147.5" transform="rotate(-90 82.2 147.5)">V+</text>
<text x="85.7" y="150" transform="rotate(-90 85.7 150)">GND</text>
<text x="115.7" y="148.7" transform="rotate(-90 115.7 148.7)">SIG</text>
<text x="119.2" y="147.5" transform="rotate(-90 119.2 147.5)">V+</text>
<text x="122.8" y="150" transform="rotate(-90 122.8 150)">GND</text>
</g>
<g font-size="2.5" fill="#8d2323">
<text x="40.2" y="140.9" transform="rotate(-90 40.2 140.9)">W</text>
<text x="43.7" y="140.9" transform="rotate(-90 43.7 140.9)">R</text>
<text x="47.3" y="140.9" transform="rotate(-90 47.3 140.9)">B</text>
<text x="77.3" y="140.9" transform="rotate(-90 77.3 140.9)">W</text>
<text x="80.8" y="140.9" transform="rotate(-90 80.8 140.9)">R</text>
<text x="84.3" y="140.9" transform="rotate(-90 84.3 140.9)">B</text>
<text x="114.3" y="140.9" transform="rotate(-90 114.3 140.9)">W</text>
<text x="117.8" y="140.9" transform="rotate(-90 117.8 140.9)">R</text>
<text x="121.4" y="140.9" transform="rotate(-90 121.4 140.9)">B</text>
</g>
<g font-size="2.1" fill="#840000">
<text x="280.7" y="137.4">3V3(250MA_MAX)</text>
<text x="301.1" y="136.3">3.3v</text>
<text x="294.6" y="140.9">3V3</text>
<text x="301.1" y="139.8">3.3v</text>
<text x="302.4" y="143.4">VIN</text>
<text x="233.3" y="145.1">GND</text>
<text x="241.3" y="148">GND</text>
<text x="294.6" y="144.5">VIN</text>
<text x="233.5" y="150.4">0</text>
<text x="233.5" y="154">1</text>
<text x="241.3" y="151.5">0/PWM/RX1/CS1</text>
<text x="241.3" y="155">1/PWM/TX1/MISO1</text>
<text x="290.8" y="155">40/A16</text>
<text x="290.8" y="151.5">41/A17</text>
<text x="303.7" y="154">40</text>
<text x="303.7" y="150.4">41</text>
<text x="233.5" y="157.5">2</text>
<text x="233.5" y="161">3</text>
<text x="241.3" y="158.6">2/PWM/OUT2</text>
<text x="275.6" y="158.6">39/A15/MISO1/OUT1A</text>
<text x="303.7" y="161">38</text>
<text x="303.7" y="157.5">39</text>
<text x="233.5" y="164.5">4</text>
<text x="241.3" y="162.1">3/PWM/LRCLK2</text>
<text x="241.3" y="165.6">4/PWM/BCLK2</text>
<text x="280.7" y="162.1">38/A14/CS1/IN1</text>
<text x="287" y="165.6">37/PWM/CS</text>
<text x="303.7" y="164.5">37</text>
<text x="233.5" y="168.1">5</text>
<text x="233.5" y="171.6">6</text>
<text x="241.3" y="169.2">5/PWM/IN2</text>
<text x="241.3" y="172.7">6/PWM/OUT1D</text>
<text x="287" y="169.2">36/PWM/CS</text>
<text x="290.8" y="172.7">35/TX8</text>
<text x="303.7" y="171.6">35</text>
<text x="303.7" y="168.1">36</text>
<text x="233.5" y="175.1">7</text>
<text x="233.5" y="178.6">8</text>
<text x="241.3" y="176.2">7/PWM/OUT1A/RX2</text>
<text x="241.3" y="179.7">8/PWM/IN1/TX2</text>
<text x="283.2" y="179.7">33/PWM/MCLK2</text>
<text x="290.8" y="176.2">34/RX8</text>
<text x="303.7" y="178.6">33</text>
<text x="303.7" y="175.1">34</text>
<text x="233.5" y="185.7">10</text>
<text x="233.5" y="182.2">9</text>
<text x="241.3" y="183.3">9/PWM/OUT1C</text>
<text x="288.3" y="183.3">32/OUT1B</text>
<text x="303.7" y="185.7">31</text>
<text x="303.7" y="182.2">32</text>
<text x="233.5" y="189.2">11</text>
<text x="241.3" y="186.8">10/PWM/MQSR/CS</text>
<text x="241.3" y="190.3">11/MOSI</text>
<text x="289.6" y="190.3">30/CRX3</text>
<text x="289.6" y="186.8">31/CTX3</text>
<text x="303.7" y="189.2">30</text>
<text x="233.5" y="192.8">12</text>
<text x="233.5" y="196.3">13</text>
<text x="241.3" y="193.9">12/MQSL/MISO</text>
<text x="241.3" y="197.4">13/SCK</text>
<text x="285.8" y="197.4">28/PWM/RX7</text>
<text x="285.8" y="193.9">29/PWM/TX7</text>
<text x="303.7" y="196.3">28</text>
<text x="303.7" y="192.8">29</text>
<text x="233.5" y="199.8">14</text>
<text x="233.5" y="203.3">15</text>
<text x="241.3" y="200.9">14/A0/PWM/TX3/SPDIFOUT</text>
<text x="284.5" y="200.9">27/A13/SCK1</text>
<text x="303.7" y="203.3">26</text>
<text x="303.7" y="199.8">27</text>
<text x="233.5" y="206.9">16</text>
<text x="241.3" y="204.4">15/A1/PWM/RX3/SPDIFIN</text>
<text x="241.3" y="208">16/A2/RX4/SCL1</text>
<text x="274.3" y="208">25/A11/PWM/SDA2/RX6</text>
<text x="283.2" y="204.4">26/A12/MOSI1</text>
<text x="303.7" y="206.9">25</text>
<text x="233.5" y="210.4">17</text>
<text x="233.5" y="213.9">18</text>
<text x="241.3" y="211.5">17/A3/TX4/SDA1</text>
<text x="241.3" y="215">18/A4/PWM/SDA</text>
<text x="274.3" y="211.5">24/A10/PWM/SCL2/TX6</text>
<text x="279.4" y="215">23/A9/PWM/MCLK1</text>
<text x="303.7" y="213.9">23</text>
<text x="303.7" y="210.4">24</text>
<text x="233.5" y="217.5">19</text>
<text x="233.5" y="221">20</text>
<text x="241.3" y="218.5">19/A5/PWM/SCL</text>
<text x="287" y="218.5">22/A8/PWM</text>
<text x="303.7" y="221">21</text>
<text x="303.7" y="217.5">22</text>
<text x="241.3" y="222.1">20/A6/TX5/LRCLK1</text>
<text x="279.4" y="222.1">21/A7/RX5/BCLK1</text>
</g>
<g font-size="1.8" fill="#800">
<text x="295.1" y="148">GND</text>
<text x="301.6" y="146.6">GND</text>
<text x="295.1" y="225.6">GND</text>
<text x="301.6" y="224.2">GND</text>
</g>
</svg>
